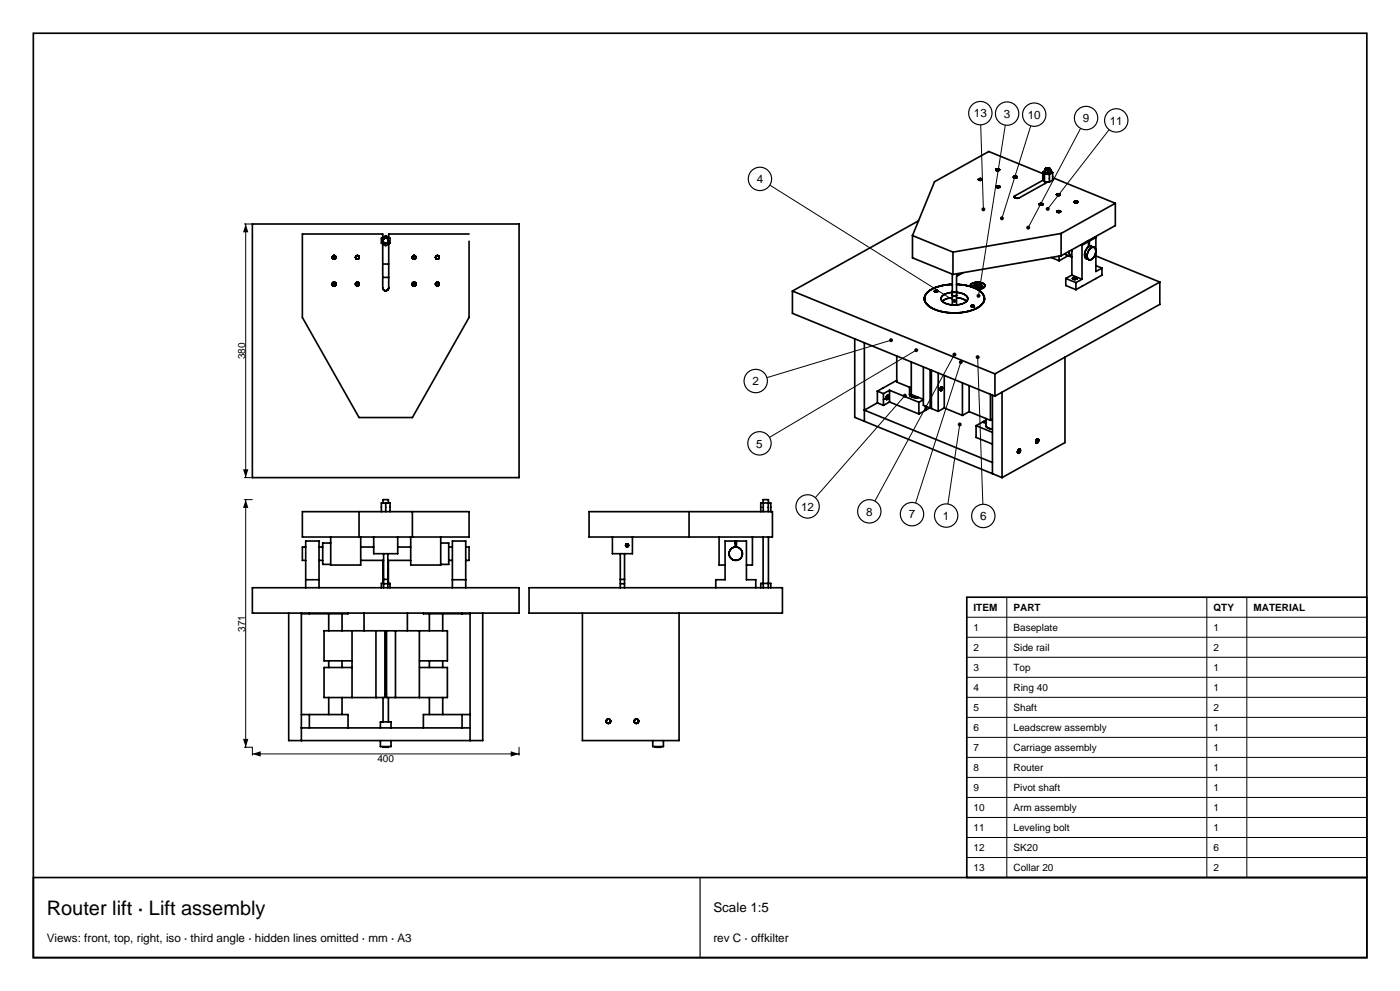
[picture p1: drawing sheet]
<svg xmlns="http://www.w3.org/2000/svg" width="420mm" height="297mm" viewBox="0 0 420 297" stroke-linecap="round" stroke-linejoin="round" font-family="sans-serif">
<g fill="none" stroke="#000" stroke-width=".5">
<path d="M10 10h400.1v277h-400.1zM293.5 53.8h.1M293.5 53.7v.1M293.5 53.8l.1 .1M293.6 53.7h-.1M293.6 53.9h.1M293.6 53.7h.1M293.6 53.6v.1M293.6 53.9l.1 .1M293.7 53.6h-.1M293.7 53.6h.1M293.7 54h.1"/>
<path d="M293.8 53.6h-.1M293.8 54h.1M293.8 53.6h.1M293.8 54h.2M293.9 53.5l-.1 .1M293.9 53.5h.1M294 53.5h-.1M294 54h.1M294 53.5h.1M294.1 53.5h.1M294.2 53.5h.1M294.2 54h-.1"/>
<path d="M294.3 53.5h.1M294.3 54h-.1M294.3 53.5l.1 .1M294.3 54h.1M294.4 53.6h.1M294.4 54h-.1M294.4 54h.1M294.5 54h-.1M294.5 54h.1M294.5 53.6l.1 .1M294.5 53.9v.1M294.6 53.7h.1"/>
<path d="M294.6 53.9h.1M294.6 53.8h.1M298.7 50.9h.1M298.8 50.8h-.1M298.8 51h.1M298.8 50.8h.1M298.8 51l.1 .1M298.9 56h.1M298.9 55.9h.1M298.9 50.7l-.1 .1M298.9 56v.1M298.9 55.8v.1"/>
<path d="M298.9 50.7h.1M298.9 51.1h.1M298.9 55.8h.1M298.9 56.1h.1M299 50.7h-.1M299 51.1h.1M299 55.8h-.1M299 56.1h.1M299 56.1v.1M299 56.2h.1M299.1 51.1h.1M299.1 55.7l-.1 .1"/>
<path d="M299.1 56.2h.1M299.1 55.7h.1M299.1 50.6l-.1 .1M299.2 55.7h-.1M299.2 56.2h.1M299.2 50.6h-.1M299.2 51.1l.1 .1M299.2 55.7h.1M299.3 50.6h.1M299.3 50.6h-.1M299.3 55.7h-.1M299.3 56.2h.1"/>
<path d="M299.3 51.2h.1M299.4 55.7h.1M299.4 55.7h-.1M299.4 56.2h.1M299.4 50.6h.1M299.4 51.1l-.1 .1M299.4 50.6l.2 .1M299.4 51.1h.1M299.5 55.7h.1M299.5 56.2h-.1M299.5 51.1h-.1M299.5 56.2h.1"/>
<path d="M299.6 51.1h-.1M299.6 55.7h.1M299.6 56.2h-.1M299.6 50.7h.1M299.6 51.1h.1M299.7 55.7h.1M299.7 56.2h-.1M299.7 50.7h.1M299.7 51.1h-.1M299.7 51.1h.1M299.7 55.7l.1 .1M299.7 56.2h.1"/>
<path d="M299.8 56.2h-.1M299.8 51l-.1 .1M299.8 56.1v.1M299.8 50.8h.1M299.8 51h.1M299.8 56.1h.1M299.8 50.8v.1M299.8 50.9v.1M299.8 50.9h.1M299.9 55.8h.1M299.9 56.1h-.1M299.9 55.9h.1"/>
<path d="M299.9 56v.1M299.9 56h.1M299.9 55.9v.1M304.1 53.1h.1M304.1 53v.1M304.1 53h.1M304.1 53.1v.1M304.1 53.2h.1M304.2 52.9h-.1M304.2 52.9h.1M304.2 53.2h.1M304.2 53.2l.1 .1"/>
<path d="M304.2 59h.1M304.2 59l.1 .1M304.3 59.1h.1M304.3 52.9h-.1M304.3 53.3h.1M304.3 58.9l-.1 .1M304.3 58.9h.1M304.3 59.1v.1M304.3 52.8v.1M304.3 58.8v.1M304.3 59.2h.1M304.3 58.8h.1"/>
<path d="M304.3 52.8h.1M304.4 59.2h.1M304.4 58.8h-.1M304.4 52.8h-.1M304.4 53.3h.1M304.4 59.2v.1M304.4 58.7v.1M304.5 58.7v.6M304.5 58.7h-.1M304.5 52.8h-.1M304.5 53.3h.1M304.5 52.8h.1"/>
<path d="M304.6 52.8h-.1M304.6 53.3h.1M304.6 52.8h.1M304.7 52.8h.1M304.7 53.3h-.1M304.7 53.3h.1M304.8 52.8h.1M304.8 53.3h-.1M304.9 52.8h.1M304.9 53.3h-.1M304.9 52.8l.1 .1M304.9 53.3h.1"/>
<path d="M305 52.9h.1M305 53.3h-.1M305 53.2v.1M305 53.2h.1M305.1 53.2h.1M305.1 53h.1M305.1 53.1v.1M305.1 53.1h.1M305.2 53v.1M312.8 52l-16.2-6.6-16.2 9.1-6.7 16.1M312.8 51.5v2.3l.5 .6M312.8 51.5l.5 .6"/>
<path d="M313 54l-8.5 4.7M313.3 54.4l1.5 .2M313.3 52.1v2.3M313.3 52.1l1.5 .2M313.5 50.7v.9M313.5 54.4v.6M313.5 51.1l-.7 .4M313.5 50.7v.1M313.5 51.6h.1M313.5 51.6l.1 .1M313.5 50.7h.1M313.5 50.8h.1"/>
<path d="M313.5 50.6v.1M313.5 50.8l.1 .1M313.6 51.7v.1M313.6 50.6h-.1M313.6 51.8h.1M313.6 50.9h.1M313.7 50.9v.1M313.7 51.8l.1 .1M313.7 50.5l-.1 .1M313.7 51h.1M313.7 50.5h.1M313.7 51l.2 .1"/>
<path d="M313.8 51.9h.1M313.8 51.9l.3 .1M313.9 50.4l-.2 .1M313.9 51.1h.1M314 50.4h-.1M314 51.1h.6M314.1 52h.1M314.4 54.5l-8.6 4.8h-1.4M314.6 50.4h.1M314.6 50.4h-.6M314.7 50.4l.4 .2M314.7 51.1h-.1"/>
<path d="M314.8 52.3v2.3M314.8 51l-.1 .1M314.8 51.9l-.6 .1M314.9 51h-.1M314.9 51.9h-.1M315 50.9l-.1 .1M315 51.8l-.1 .1M315 50.9h.1M315 51.8h.1M315.1 50.9h-.1M315.1 51.7l-.1 .1M315.1 51.7h.1"/>
<path d="M315.1 50.6v.1M315.1 50.7h.1M315.1 50.8h.1M315.1 50.7v.9M315.1 51l.7 .7M315.1 50.7v.1M315.8 53.7l.5-.3 18.3 7.5M315.8 51.7v2.3l-1 .6M315.8 51.7l-1 .6M317 58.3h.1M317 58.4h.1M317 58.2v.1"/>
<path d="M317 58.4l.1 .1M317 58.2h.1M317.1 58.2h-.1M317.1 58.5h.1M317.1 58.2h.1M317.2 58.1l-.1 .1M317.2 58.5v.1M317.2 58.1h.1M317.2 58.6h.1M317.3 58.1h-.1M317.3 58.6h.1M317.4 58.1h-.1"/>
<path d="M317.4 58.6h.1M317.4 58.1h.1M317.5 58.1h.1M317.5 58.1h-.1M317.6 58.1h.1M317.6 58.6h-.1M317.6 58.6h.1M317.7 58.1h.1M317.7 58.6h-.1M317.7 58.6h.1M317.8 58.1h.1M317.8 58.6h-.1"/>
<path d="M317.8 58.6h.1M317.9 58.1l.1 .1M317.9 58.5l-.1 .1M317.9 58.5h.1M318 58.5h-.1M318 58.2h.1M318 58.5h.1M318 58.2v.1M318 58.4v.1M318 58.4h.1M318 58.3h.1M318.1 58.3h.1"/>
<path d="M318.1 58.4h-.1M75.7 67.1h80v76h-80zM99.7 77.1v.1M99.7 77.1h.1M99.7 77v.1M99.7 77.2v.1M99.7 77h.1M99.7 77.3v.1M99.7 76.9v.1M99.7 77.4h.1M99.7 77.3h.1M99.7 76.9h.1"/>
<path d="M99.7 77.4l.1 .1M99.8 76.9l-.1 .1M99.8 77.3v.1M99.8 76.9h.1M99.8 77.4v.1M99.8 76.8l-.1 .1M99.8 77.5h.1M99.8 76.7v.1M99.8 77.5l.1 .1M99.8 76.8v.1M99.9 76.7h-.1M99.9 77.6h.1"/>
<path d="M99.9 76.8h-.1M99.9 77.5h.1M99.9 76.7v.1M99.9 76.7h.1M99.9 77.5l.1 .1M100 77.6h.1M100 76.6l-.1 .1M100 76.7h-.1M100 76.6h.1M100 77.6l.2 .1M100.1 76.6l-.1 .1M100.1 77.6h.1"/>
<path d="M100.2 76.6h-.2M100.2 77.7h.1M100.2 76.6h-.1M100.2 77.6h.1M100.2 76.6h.1M100.3 76.6h.1M100.3 77.6h-.1M100.3 77.7h-.1M100.3 77.6h.1M100.3 77.7h.1M100.3 76.6l.1 .1M100.4 76.7h.1"/>
<path d="M100.4 77.6h-.1M100.4 76.6h.1M100.4 77.6l-.1 .1M100.4 76.6l.1 .1M100.4 77.6h.1M100.5 77.6h-.1M100.5 76.7h.1M100.5 77.5v.1M100.5 76.7l.1 .1M100.6 76.7h.1M100.6 77.6h-.1M100.6 77.5h-.1"/>
<path d="M100.6 76.8h.1M100.6 77.5h.1M100.6 77.5v.1M100.6 76.7v.1M100.6 77.4v.1M100.6 76.8v.1M100.6 77.4h.1M100.7 77.4l-.1 .1M100.7 76.8v.1M100.7 76.9v.1M100.7 77.3h.1M100.7 77h.1"/>
<path d="M100.7 77.4h.1M100.7 76.9h.1M100.7 77.1h.1M100.7 77.1v.1M100.7 77.3v.1M100.8 77.2l-.1 .1M100.8 77v.1M100.8 77.2h.1M100.8 77.1v.1M106.7 77.1v.1M106.7 77.1h.1M106.7 77v.1"/>
<path d="M106.7 77.2v.1M106.7 77h.1M106.7 77.3h.1M106.7 76.9v.1M106.7 77.3v.1M106.7 76.9h.1M106.7 77.4h.1M106.7 77.4l.1 .1M106.8 76.9l-.1 .1M106.8 77.3v.1M106.8 76.9h.1M106.8 77.4h.1"/>
<path d="M106.8 76.8l-.1 .1M106.8 77.5l.1 .1M106.8 76.8v.1M106.8 77.4v.1M106.8 76.8h.1M106.8 77.5h.1M106.9 76.7l-.1 .1M106.9 77.6h.1M106.9 77.5h.1M106.9 76.7h.1M106.9 77.5l.1 .1M107 76.7h-.1"/>
<path d="M107 76.6l-.1 .1M107 77.6h.1M107 76.7h.1M107 76.6h.1M107 77.6l.1 .1M107 77.6h.2M107.1 76.6h-.1M107.1 77.7h.1M107.1 76.6l-.1 .1M107.1 76.6h.1M107.2 76.6h.1M107.2 76.6h-.1"/>
<path d="M107.3 76.6h.1M107.3 77.6h-.1M107.3 77.7h-.1M107.3 77.6h.1M107.3 77.7h.1M107.3 76.6l.1 .1M107.4 76.6h.1M107.4 77.7h-.1M107.4 76.7h.1M107.4 77.6h-.1M107.4 77.6v.1M107.4 76.6l.1 .1"/>
<path d="M107.4 77.6h.1M107.5 76.7h.1M107.5 77.6h-.1M107.5 77.5v.1M107.5 77.6h.1M107.5 76.7l.1 .1M107.5 77.5h.1M107.6 76.7v.1M107.6 77.6h-.1M107.6 77.5h-.1M107.6 76.8h.1M107.6 77.4v.1"/>
<path d="M107.6 76.8v.1M107.6 77.5v.1M107.6 76.8l.1 .1M107.6 77.4h.1M107.6 76.9h.1M107.7 76.9v.1M107.7 77.3h.1M107.7 77h.1M107.7 77.4l-.1 .1M107.7 76.9h.1M107.7 77.2v.1M107.7 77v.1"/>
<path d="M107.7 77.4h.1M107.7 77.1h.1M107.7 77.1v.1M107.7 77.3v.1M107.8 77.2l-.1 .1M107.8 77v.1M107.8 77.1h.1M107.8 77.1v.1M114.4 71.4l1.3-.8 1.3 .8v1.5l-1.3 .7-1.3-.7zM114.8 71.1v-1h-24.1v25l17 30h16l17-30v-22.8M114.8 79.1h1.8M114.8 73.1v13.2l.3 .6 .6 .2 .7-.2 .2-.6v-13.2"/>
<path d="M114.9 72.3l.1 .1M115 72.4l.1 .2M115 71.7l-.1 .6M115.1 71.7h-.1M115.1 72.6v.1M115.1 72.7l.2 .1M115.3 72.8l.1 .1M116 71.4h.1M116 71.4h-.6l-.3 .3M116.1 71.4l.1 .1M116.2 71.5l.1 .1M116.3 71.6l.1 .1"/>
<path d="M116.4 71.7h.1M116.4 71.7l.1 .6M116.5 72.4l-.4 .5h-.7M116.5 72.3v.1M123.7 77.1v.1M123.7 77.1h.1M123.7 77v.1M123.7 77.2v.1M123.7 77h.1M123.7 77.3v.1M123.7 76.9v.1M123.7 77.4h.1"/>
<path d="M123.7 77.3h.1M123.7 76.9h.1M123.7 77.4l.1 .1M123.8 76.9l-.1 .1M123.8 76.9h.1M123.8 77.4v.1M123.8 76.8l-.1 .1M123.8 77.5h.1M123.8 76.7v.1M123.8 77.5l.1 .1M123.8 76.8v.1M123.9 76.7h-.1"/>
<path d="M123.9 77.6h.1M123.9 76.8h-.1M123.9 77.5h.1M123.9 76.7v.1M123.9 76.7h.1M123.9 77.5l.1 .1M124 77.6h.1M124 76.6l-.1 .1M124 76.7h-.1M124 76.6h.1M124 77.6l.2 .1M124.1 76.6l-.1 .1"/>
<path d="M124.1 77.6h.1M124.2 76.6h-.2M124.2 77.7h.1M124.2 76.6h-.1M124.2 77.6h.1M124.2 76.6h.1M124.3 76.6h.1M124.3 77.6h-.1M124.3 77.7h-.1M124.3 77.6h.1M124.3 77.7h.1M124.3 76.6l.1 .1"/>
<path d="M124.4 77.6h-.1M124.4 76.7h.1M124.4 76.6h.1M124.4 77.6l-.1 .1M124.4 76.6l.1 .1M124.4 77.6h.1M124.5 77.6h-.1M124.5 76.7h.1M124.5 77.5v.1M124.5 76.7l.1 .1M124.6 76.7h.1M124.6 77.6h-.1"/>
<path d="M124.6 77.5h-.1M124.6 76.8h.1M124.6 77.5h.1M124.6 77.5v.1M124.6 76.7v.1M124.6 77.4v.1M124.6 76.8v.1M124.6 77.4h.1M124.6 76.9h.1M124.7 77.4l-.1 .1M124.7 76.8v.1M124.7 76.9v.1"/>
<path d="M124.7 77.3h.1M124.7 77h.1M124.7 77.4h.1M124.7 76.9h.1M124.7 77v.1M124.7 77.1h.1M124.7 77.1v.1M124.7 77.3v.1M124.8 77.2l-.1 .1M124.8 77v.1M124.8 77.1h.1M124.8 77.1v.1"/>
<path d="M130.7 77.1v.1M130.7 77.1h.1M130.7 77v.1M130.7 77.2v.1M130.7 77h.1M130.7 77.3h.1M130.7 76.9v.1M130.7 77.3v.1M130.7 76.9h.1M130.7 77.4h.1M130.8 76.8l-.1 .1M130.8 77.4v.1"/>
<path d="M130.8 76.9l-.1 .1M130.8 77.4h.1M130.8 76.8h.1M130.8 77.5l.1 .1M130.8 76.8v.1M130.8 77.5h.1M130.9 76.7l-.1 .1M130.9 77.6h.1M130.9 77.5h.1M130.9 76.7h.1M130.9 77.5l.1 .1M131 76.7h-.1"/>
<path d="M131 77.6h.1M131 76.6l-.1 .1M131 76.7h.1M131 76.6h.1M131 77.6l.1 .1M131 77.6h.2M131.1 76.6h-.1M131.1 77.7h.1M131.1 76.6l-.1 .1M131.1 76.6h.1M131.2 76.6h.1M131.2 76.6h-.1"/>
<path d="M131.3 76.6h.1M131.3 77.6h-.1M131.3 77.7h-.1M131.3 77.6h.1M131.3 77.7h.1M131.3 76.6l.1 .1M131.4 76.6h.1M131.4 77.7h-.1M131.4 77.6h-.1M131.4 76.7h.1M131.4 77.6v.1M131.4 76.6l.1 .1"/>
<path d="M131.4 77.6h.1M131.5 76.7h.1M131.5 77.6h-.1M131.5 77.5v.1M131.5 77.6h.1M131.5 76.7l.1 .1M131.5 77.5h.1M131.6 76.7v.1M131.6 77.6h-.1M131.6 77.5h-.1M131.6 76.8h.1M131.6 77.4v.1"/>
<path d="M131.6 76.8v.1M131.6 77.5v.1M131.6 76.8l.1 .1M131.6 77.4h.1M131.7 76.9v.1M131.7 77.3h.1M131.7 77h.1M131.7 77.4l-.1 .1M131.7 76.9h.1M131.7 77.2v.1M131.7 77v.1M131.7 77.4h.1"/>
<path d="M131.7 77.1h.1M131.7 77.1v.1M131.7 77.3v.1M131.8 77.2l-.1 .1M131.8 77v.1M131.8 77.1h.1M131.8 77.1v.1M140.7 70.1h-24.1v1M273.7 70.6v6.7l12.2 4.9M273.7 70.6l12.2 5M275.6 66.2l-37.9 21M285.9 75.6v6.6"/>
<path d="M311.8 61.2v.1M311.8 61.3h.1M311.8 61.2h.1M311.8 61.1v.1M311.8 61.1h.1M311.8 61.3v.1M311.8 61.4h.1M311.9 61.1h-.1M311.9 61.4h.1M311.9 61.1h.1M311.9 61v.1M312 61h-.1"/>
<path d="M312 61.4h.1M312 61.4v.1M312 61.5h.1M312.1 61h-.1M312.1 61.5h.1M312.2 61h-.1M312.2 61.5h.1M312.2 61h.1M312.3 61h.1M312.3 61h-.1M312.3 61.5h.1M312.4 61h.1"/>
<path d="M312.4 61.5h.1M312.5 61h.1M312.5 61.5h-.1M312.5 61h.2M312.5 61.5h.1M312.6 61.5h-.1M312.6 61.4v.1M312.7 61h.1M312.7 61.4h-.1M312.7 61v.1M312.7 61.4h.1M312.7 61.1h.1"/>
<path d="M312.8 61.1h.1M312.8 61.4h-.1M312.8 61.4h.1M312.8 61.3v.1M312.8 61.1v.1M312.8 61.3h.1M312.9 61.3h-.1M312.9 61.2h.1M312.9 61.2v.1M315.3 77.2l2.4 .9M317.1 63.4h.1M317.1 63.4v.1"/>
<path d="M317.1 63.3v.1M317.1 63.5h.1M317.1 63.3h.1M317.1 63.5l.1 .1M317.2 63.3h-.1M317.2 63.6h.1M317.2 63.2v.1M317.2 63.2h.1M317.3 63.2h-.1M317.3 63.6h.1M317.4 63.2h-.1M317.4 63.6v.1"/>
<path d="M317.4 63.2h.1M317.4 63.7h.1M317.5 63.1l-.1 .1M317.5 63.7h.1M317.6 63.1h.1M317.6 63.1h-.1M317.6 63.7h.1M317.7 63.1h.1M317.7 63.1l.1 .1M317.7 63.7h.1M317.7 76.8v1.3M317.8 63.2h.1"/>
<path d="M317.8 63.7h-.1M317.8 63.2h.2M317.8 63.7h.1M317.9 63.6l-.1 .1M317.9 63.6h.1M318 63.2h.1M318 63.6h-.1M318 63.6h.1M318 63.2l.1 .1M318.1 63.3h.1M318.1 63.6h-.1M318.1 63.5v.1"/>
<path d="M318.1 63.5h.1M318.2 63.5h-.1M318.2 63.5h.1M318.2 63.4h.1M318.3 76.7l-32.4 5.5M318.3 70v6.7M318.3 70l-32.4 5.6M320.5 76.6l-2.8 1.5M320.7 75.3l.2 1 .7 .7-2.2-.9M321.6 75.3v-.4v7.5M322.3 60.5h.1M322.3 60.6h.1"/>
<path d="M322.3 60.4v.1M322.3 60.4h.1M322.4 60.6v.1M322.4 60.4h.1M322.4 60.7h.1M322.4 60.7h.2M322.5 60.3l-.1 .1M322.5 60.3h.1M322.6 60.3h-.1M322.6 60.7h.1M322.6 60.3h.1M322.6 60.7l.1 .1"/>
<path d="M322.7 60.3h-.1M322.7 60.8h.1M322.7 60.3h.1M322.8 60.2l-.1 .1M322.8 60.8h.1M322.8 60.2l.1 .1M322.8 60.2h.1M322.9 60.8h-.1M322.9 60.3h.1M323 60.3h.1M323 60.8h-.1M323.1 60.3h.1"/>
<path d="M323.1 60.7l-.1 .1M323.1 60.7h.1M323.2 60.3h.1M323.2 60.7h-.1M323.3 60.3v.1M323.3 60.7h-.1M323.3 60.4h.1M323.3 60.6v.1M323.3 60.6h.1M323.4 60.4v.1M323.4 60.5h.1M323.4 60.6h.1"/>
<path d="M323.4 60.5v.1M324.3 73.4l.3 .1M324.6 73.5v10.2M326.2 72.3l.4 .1M326.5 72.1l.3 .2M326.6 72.4v1.6a2.41 2.41 0 0 0-.7 3.5l.8 .3M326.6 72.4l-2 1.1M326.6 73.7l.2 .2M326.8 73.9l.5-.1 .9 .3M326.8 72.3v1.6M328.2 74.1a2.32 2.32 0 0 0-1.5 3.7M328.2 74.1a2.32 2.32 0 0 1-1.5 3.7"/>
<path d="M328.4 71l.4 .2M328.8 76.7l19.1 7.8M328.8 79.6l1.8 .8M328.8 71.2v10.2l1.8-1M328.8 71.2l-2 1.1M334.6 60.9v6.7l-16.3 9.1M334.6 60.9l-16.3 9.1M99.7 85.1v.1M99.7 85.1h.1M99.7 85.2h.1M99.7 85v.1M99.7 85.2v.2"/>
<path d="M99.7 85h.1M99.7 84.9v.1M99.7 84.9h.1M99.7 85.4h.1M99.7 85.2v.1M99.7 85.3h.1M99.8 84.9l-.1 .1M99.8 85.3v.1M99.8 84.8l-.1 .1M99.8 85.4v.1M99.8 84.9h.1M99.8 85.4h.1"/>
<path d="M99.8 84.8h.1M99.8 85.5h.1M99.8 84.8v.1M99.8 84.7v.1M99.8 85.5l.1 .1M99.9 84.8h-.1M99.9 85.5h.1M99.9 84.8h.1M99.9 85.6h.1M99.9 84.7v.1M99.9 84.7h-.1M100 84.7h-.1"/>
<path d="M100 84.7h.1M100 85.6h.1M100 84.6l-.1 .1M100 85.6l.1 .1M100.1 84.6h-.1M100.1 85.7h.1M100.1 84.7h-.1M100.2 84.6h-.1M100.2 85.7h.1M100.2 84.6l-.1 .1M100.2 84.6h.1M100.3 84.6v.1"/>
<path d="M100.3 84.6h.1M100.3 85.7h-.1M100.3 85.7h.1M100.3 84.7h.1M100.4 85.7h-.1M100.4 84.7h.1M100.4 84.6h.1M100.4 85.6v.1M100.4 84.6l.1 .1M100.4 85.6h.1M100.5 84.7h.1M100.5 85.6h-.2"/>
<path d="M100.5 85.6h-.1M100.5 84.7v.1M100.5 85.6h.1M100.5 84.8h.1M100.6 85.5h-.1M100.6 84.8h.1M100.6 85.5l-.1 .1M100.6 84.7l.1 .1M100.6 85.4v.1M100.6 84.8v.1M100.6 85.4h.1M100.6 84.9h.1"/>
<path d="M100.7 85.4l-.1 .1M100.7 84.8v.1M100.7 85.3l-.1 .1M100.7 84.9v.1M100.7 85.3h.1M100.7 85v.1M100.7 85.4h.1M100.7 85.1h.1M100.7 85.1v.1M100.7 85.3v.1M100.7 85h.1M100.8 85.2l-.1 .1"/>
<path d="M100.8 85v.1M100.8 85.2h.1M100.8 85.1v.1M106.7 85.1v.1M106.7 85.2h.1M106.7 85v.1M106.7 85.2v.1M106.7 84.9v.1M106.7 85.3v.1M106.7 84.9h.1M106.7 85.4h.1M106.7 85.1h.1"/>
<path d="M106.7 85.3h.1M106.7 85h.1M106.8 85.3v.1M106.8 84.8l-.1 .1M106.8 85.4v.1M106.8 84.8h.1M106.8 85.5h.1M106.8 84.8v.1M106.8 84.7v.1M106.8 85.5l.1 .1M106.9 84.7h-.1M106.9 85.6h.1"/>
<path d="M106.9 84.8h-.1M106.9 85.5h.1M106.9 84.8h.1M106.9 84.7h.1M106.9 85.5l.1 .1M106.9 85.6l.2 .1M107 84.7l-.1 .1M107 85.6h.1M107 84.7h.1M107.1 84.6l-.2 .1M107.1 85.7h.1M107.1 84.7h-.1"/>
<path d="M107.1 84.6h.1M107.1 84.6v.1M107.2 84.6h-.1M107.2 84.6h.1M107.3 84.6h.1M107.3 85.7h-.1M107.3 84.6v.1M107.3 85.7h.1M107.3 84.7h.1M107.4 84.6l.1 .1M107.4 85.7h-.1M107.4 84.7h.1"/>
<path d="M107.4 85.6h-.1M107.4 85.6h.1M107.5 84.7v.1M107.5 84.7h.1M107.5 85.6l-.1 .1M107.5 85.5v.1M107.5 85.6h.1M107.5 84.8h.1M107.5 85.5h.1M107.6 84.7h.1M107.6 85.6h-.1M107.6 85.5h-.1"/>
<path d="M107.6 84.8h.1M107.6 85.5h.1M107.6 85.5v.1M107.6 84.7v.1M107.6 85.4v.1M107.6 84.8v.1M107.7 85.4l-.1 .1M107.7 84.8v.1M107.7 85.3l-.1 .1M107.7 85.3h.1M107.7 85h.1M107.7 85.4h.1"/>
<path d="M107.7 84.9h.1M107.7 85v.1M107.7 85.2v.1M107.7 85.2h.1M107.7 85.1h.1M107.7 85.1v.1M107.7 85.3v.1M107.7 84.9l.1 .1M107.8 85.2l-.1 .1M107.8 85v.1M107.8 85.2h.1M107.8 85.1v.1"/>
<path d="M114.8 83.1h1.8M123.7 85.1v.1M123.7 85.2h.1M123.7 85v.1M123.7 85.2v.2M123.7 85h.1M123.7 84.9v.1M123.7 84.9h.1M123.7 85.4h.1M123.7 85.1h.1M123.7 85.2v.1M123.7 85.3h.1"/>
<path d="M123.8 84.9l-.1 .1M123.8 84.8l-.1 .1M123.8 85.4v.1M123.8 84.9h.1M123.8 85.4h.1M123.8 84.8h.1M123.8 85.5h.1M123.8 84.8v.1M123.8 84.7v.1M123.8 85.5l.1 .1M123.9 84.8h-.1M123.9 85.5h.1"/>
<path d="M123.9 84.8h.1M123.9 85.6h.1M123.9 84.7v.1M123.9 84.7h-.1M124 84.7h-.1M124 84.7h.1M124 85.6h.1M124 84.6l-.1 .1M124 85.6l.1 .1M124.1 84.6h-.1M124.1 85.7h.1M124.1 84.7h-.1"/>
<path d="M124.2 84.6h-.1M124.2 85.7h.1M124.2 84.6l-.1 .1M124.2 84.6h.1M124.3 84.6v.1M124.3 84.6h.1M124.3 85.7h-.1M124.3 85.7h.1M124.3 84.7h.1M124.4 85.7h-.1M124.4 84.7h.1M124.4 84.6h.1"/>
<path d="M124.4 85.6v.1M124.4 84.6l.1 .1M124.4 85.6h.1M124.5 84.7h.1M124.5 85.6h-.2M124.5 85.6h-.1M124.5 84.7v.1M124.5 85.6h.1M124.5 84.8h.1M124.6 85.5h-.1M124.6 84.8h.1M124.6 85.5l-.1 .1"/>
<path d="M124.6 84.7l.1 .1M124.6 85.4v.1M124.6 84.8l.1 .2M124.6 85.4h.1M124.7 85.4l-.1 .1M124.7 84.8v.1M124.7 85.3l-.1 .1M124.7 85.3h.1M124.7 85v.1M124.7 85.4h.1M124.7 85.2h.1M124.7 85.1h.1"/>
<path d="M124.7 85.1v.1M124.7 85.3v.1M124.7 84.9v.1M124.7 85h.1M124.8 85.2l-.1 .1M124.8 85v.2M130.7 85.1v.1M130.7 85.2h.1M130.7 85v.1M130.7 85.2v.1M130.7 84.9v.1M130.7 85.3v.1"/>
<path d="M130.7 85.4h.1M130.7 85.1h.1M130.7 85.3h.1M130.7 85h.1M130.7 85.3l.1 .1M130.8 84.9l-.1 .1M130.8 84.8l-.1 .1M130.8 85.4v.1M130.8 84.9h.1M130.8 84.8h.1M130.8 85.5h.1M130.8 84.8v.1"/>
<path d="M130.8 84.7v.1M130.8 85.5l.1 .1M130.9 84.7h-.1M130.9 85.6h.1M130.9 84.8h-.1M130.9 85.5h.1M130.9 84.8h.1M130.9 84.7h.1M130.9 85.5l.1 .1M130.9 85.6l.2 .1M131 84.7l-.1 .1M131 85.6h.1"/>
<path d="M131 84.7h.1M131.1 84.6l-.2 .1M131.1 85.7h.1M131.1 84.7h-.1M131.1 84.6h.1M131.1 84.6v.1M131.2 84.6h-.1M131.2 84.6h.1M131.3 84.6h.1M131.3 85.7h-.1M131.3 84.6v.1M131.3 85.7h.1"/>
<path d="M131.3 84.7h.1M131.4 84.6l.1 .1M131.4 85.7h-.1M131.4 84.7h.1M131.4 85.6h-.1M131.4 85.6h.1M131.5 84.7v.1M131.5 84.7h.1M131.5 85.6l-.1 .1M131.5 85.5v.1M131.5 85.6h.1M131.5 84.8h.1"/>
<path d="M131.5 85.5h.1M131.6 84.7h.1M131.6 85.6h-.1M131.6 85.5h-.1M131.6 84.8h.1M131.6 85.5h.1M131.6 85.5v.1M131.6 84.7v.1M131.6 85.4v.1M131.6 84.8l.1 .1M131.7 85.4l-.1 .1M131.7 84.8v.1"/>
<path d="M131.7 85.3l-.1 .1M131.7 85.3h.1M131.7 85h.1M131.7 85.4h.1M131.7 84.9h.1M131.7 85v.1M131.7 85.2v.1M131.7 85.2h.1M131.7 85.1h.1M131.7 85.1v.1M131.7 85.3v.1M131.7 84.9l.1 .1"/>
<path d="M131.8 85.2l-.1 .1M131.8 85v.1M131.8 85.2h.1M131.8 85.1v.1M237.7 87.2v6.7l60.8 24.8M237.7 87.2l60.8 24.8M277.4 89.8l-.1 .1M277.4 89.5v.5M277.4 90.1a4.5 4.5 0 0 0 2.9 2.6M279.1 87a2.74 2.74 0 0 0-1.7 2.6 2.74 2.74 0 0 0 1.9 2.5M279.7 92.4l1.2 .5M280.1 86.4l-.6 .2"/>
<path d="M280.1 86.4a3.5 3.5 0 0 0-2.7 3.7M280.4 87.3h.1M280.4 87.2v.1M280.4 87.2h.1M280.4 87.3v.1M280.5 87.1h-.1M280.5 87.4h.1M280.5 87.1h.1M280.5 87.4l.1 .1M280.6 87.1h.1M280.6 87.5h.1M280.7 87.5h.1"/>
<path d="M280.8 87l-.2 .1M280.8 87.5h.1M280.8 87h.1M280.8 92.9l2.1 .6M280.9 87h.1M280.9 87h-.1M280.9 87l.2 .1M280.9 87.5h.1M281 87.5h-.1M281 87.5h.1M281.1 87.1h.1M281.1 87.5h-.1"/>
<path d="M281.1 87.5h.1M281.2 87.1h.1M281.2 87.4l-.1 .1M281.2 87.4h.1M281.3 87.1h.1M281.3 87.4h-.1M281.3 85.9l-1.2 .5M281.3 87.2h.1M281.3 87.4h.1M281.3 86l-1.2 .4M281.3 87.3h.1M281.4 87.2h.1"/>
<path d="M281.4 87.3h-.1M281.4 87.2v.1M281.5 93.1l1.4 .4M282.9 93.5l2.2 .3M282.9 93.5l2.3 .2M284.9 85.2l-3.6 .7M285.1 93.8h2.4M285.2 93.7h2.3M285.7 82.2v9.2M285.7 85.2h-.8M285.7 85.2l-.8 .1M285.7 87.6a3.1 3.1 0 0 0-3.4 2 3.9 3.9 0 0 0 4.2 1.8 3.8 3.8 0 0 0 3.8-1.8 2.78 2.78 0 0 0-3-1.9l-.3-.1"/>
<path d="M285.7 89.2l-1.8 .4-1.2 .7M285.7 87.3h.1M285.7 88.4v.1M285.7 87.3v.1M285.7 88.5h.1M285.7 87.4h.1M285.7 88.5v.1M285.7 87.4l.1 .1M285.8 87.5h.1M285.8 88.6h.1M285.8 88.6l.1 .1M285.9 87.5h.1"/>
<path d="M285.9 88.7h.1M285.9 87.5l.2 .1M286 88.7h.1M286.1 87.6h.1M286.1 88.7h.1M286.2 87.6h.1M286.2 88.7h.1M286.4 87.6h-.1M286.4 88.7h-.1M286.5 87.6h-.1M286.5 88.7h-.1M286.6 87.6h-.1"/>
<path d="M286.6 88.7h-.1M286.6 88.7h.1M286.7 88.7h-.1M286.8 87.5l-.2 .1M286.8 88.7h-.1M286.8 87.5h.1M286.8 88.6v.1M286.9 87.5h-.1M286.9 88.6h-.1M286.9 88.6h.1M286.9 87.4h.1M286.9 88.5v.1"/>
<path d="M287 88.5h-.1M287 87.3v.1M287 82.7v8.7M287 87.3h.1M287 88.5h.1M287 85.2h.7M287 85.2l.7 .1M287 89.2l1.8 .4 1.2 .7M287.7 85.2l3.4 .7M287.7 85.3a8.8 8.8 0 0 1 7.4 3.3l.1 1.5-.6 1.1M288.3 93.7h-.8M288.9 81.7l-1.8 1v-.7"/>
<path d="M289 93.6l-1.5 .2M289.7 93.5l-.7 .1M291.1 93.1l-2.1 .5M291.1 85.9h.1M291.1 85.9a1.53 1.53 0 0 1 2-1.3 1.81 1.81 0 0 1 2.4 1.2l-.6 .6M291.3 91.8h.1M291.3 91.7h.1M291.3 91.8l.1 .1M291.3 91.6v.1M291.4 91.6h-.1M291.4 91.9h.1M291.4 91.6h.1"/>
<path d="M291.5 91.6h-.1M291.5 91.9h.1M291.5 91.9l.1 .1M291.6 91.5l-.1 .1M291.6 92h.1M291.6 91.5h.1M291.7 91.5h-.1M291.7 92h.1M291.7 85.7v.4M291.7 85.7l1-.6 1.7 .1 .5 .7M291.7 85.7l.4 .5M291.7 91.5h.1"/>
<path d="M291.7 92h.2M291.8 91.5h.1M291.8 91.5h-.1M291.9 91.5h.1M291.9 92h.1M292 91.5h.1M292 92h-.1M292 91.5l.1 .1M292 92h.1M292 91.9v.1M292.1 91.9h-.1M292.1 91.6h.1"/>
<path d="M292.2 91.6h.1M292.2 91.9h-.1M292.2 91.9h.1M292.2 91.8v.1M292.3 91.7h.1M292.3 91.8h-.1M292.3 91.8h.1M292.4 92.7l-2 .6M292.4 85.8h.1M292.4 85.8l.1 .1M292.5 85.9h.1M292.5 85.7l-.1 .1"/>
<path d="M292.5 85.8v.1M292.5 85.7h.1M292.5 85.9v.1M292.5 85.8h.1M292.5 85.7v.1M292.5 85.6v.1M292.5 86h.1M292.5 85.9l.1 .1M292.5 86.4l1.3 .1M292.6 85.6h-.1M292.6 86h.1M292.6 85.6h.1"/>
<path d="M292.6 86l.1 .1M292.6 85.5v.1M292.7 85.6h-.1M292.7 86v.1M292.7 86.1h.1M292.7 85.5v.1M292.7 85.5h.1M292.8 85.5h-.1M292.8 86.1h.1M292.8 86.1l.1 .1M292.8 85.5h.1M292.8 86.1h.2"/>
<path d="M292.9 85.4l-.1 .1M293 86.1l.6 .1M293 85.5h-.2M293.2 86.7h.1M293.2 86.7a3 3 0 0 1 1.9 3.8l-.5 .7M293.3 85.4h.1M293.3 85.4l-.3 .1M293.4 85.4h.2M293.5 85.4h.1M293.6 85.4v.1M293.6 86.2h-.1M293.6 85.5h.2"/>
<path d="M293.6 86.1v.1M293.7 85.4l.1 .1M293.8 85.5h.1M293.8 86.1h-.2M293.8 86.1l-.1 .1M293.8 86.1h.1M293.8 86.5v.1M293.9 85.5v.1M293.9 86.1h-.1M293.9 85.6h.1M293.9 86v.1M293.9 85.5l.1 .1"/>
<path d="M293.9 86.1h.1M293.9 86h.1M294 85.6h.1M294 86h-.1M294 86l-.1 .1M294 85.6v.1M294 86h.1M294 85.7h.1M294 85.9v.1M294.1 85.6v.1M294.1 86h-.1M294.1 85.7h.1"/>
<path d="M294.1 85.9h-.1M294.1 85.7v.1M294.1 85.9h.1M294.1 85.8h.1M294.1 85.8v.1M294.1 85.9v.1M294.6 91.2l-2.3 1.5M294.6 91.2l-2.2 1.5M294.9 86.4l-1.7 .3M294.9 85.9v.4M294.9 85.9l-1.1 .6M295.3 89.5v.5"/>
<path d="M295.3 89.8v.2M319.7 83.5v2.1l3.1 1.2M319.7 83.5l3.1 1.2M321.6 82.4l-1.9 1.1M321.6 82.4l3 1.3M321.8 83.4v.1M321.8 83.5h.1M321.8 83.4h.1M321.8 83.3v.1M321.8 83.5v.1M321.8 83.3h.1M321.9 83.6h.1"/>
<path d="M321.9 83.2l-.1 .1M321.9 83.2h.1M321.9 83.6l.2 .1M322 83.2h-.1M322 83.2h.1M322.1 83.2h-.1M322.1 83.7h.1M322.2 83.1l-.1 .1M322.2 83.7h.1M322.3 83.1h-.1M322.3 83.7h.1M322.4 83.1h.1"/>
<path d="M322.4 83.1h-.1M322.5 83.1h.1M322.6 83.1h.1M322.7 83.1l.1 .1M322.7 83.7h-.3M322.8 83.2h.1M322.8 83.7h-.1M322.8 84.7v2.1M322.9 83.2h.1M322.9 83.6l-.1 .1M323 83.2v.1M323 83.6h-.1"/>
<path d="M323 83.6h.1M323 83.3h.1M323.1 83.3v.1M323.1 83.5h.1M323.1 83.4h.1M323.1 83.4v.1M324.6 83.7l-1.8 1M330.6 80.4v2.1l-7.8 4.3M347.9 84.5v6.7l-49.4 27.5M347.9 84.5l-49.4 27.5M256.4 101.5v23.6l44.2 18M259.3 102.7v23.6"/>
<path d="M263.2 117.2v3.5M263.2 117.2l1.8 .8M265 118v3.5M265.5 119.5l-.5 .2M265.8 119.4h.1M265.8 119.4v.1M265.8 119.2v.2M265.8 119.5h.1M265.8 119.2h.1M265.8 119.5v.1M265.8 119v.2M265.8 119.6h.1"/>
<path d="M265.8 119h.1M265.9 119.6h.1M265.9 119.7h.1M266 119.7h.1M266 118.7l-.2 .3M266.1 118.6l-.1 .1M266.1 119.7h.1M266.1 118.6h.1M266.1 118.5v.1M266.2 119.7h-.1M266.2 118.5h-.1M266.2 119.7h.1"/>
<path d="M266.2 118.5h.1M266.2 119.6v.1M266.3 119.6h-.1M266.3 118.5h-.1M266.3 119.6h.1M266.3 118.5h.1M266.3 119.5v.1M266.4 118.5h.1M266.4 118.5h-.1M266.4 119.5h-.1M266.4 119.5h.1M266.4 119.4v.1"/>
<path d="M266.5 119.4h-.1M266.5 118.5h.1M266.5 118.5l.1 .1M266.5 119.3v.1M266.6 119.2l-.1 .1M266.6 118.6h.1M266.6 119.1v.1M266.6 118.6v.1M266.6 119.1h.1M266.6 118.7h.1M266.6 118.7v.1M266.6 118.8h.1"/>
<path d="M266.6 118.9v.2M266.6 118.8v.1M266.9 117l-1.9 1M266.9 117l8.8 3.6M266.9 117v3.5M269 106.7v7.8l4.4 1.8M269 114l-5.8 3.2M272.9 116.1v2.1a2.2 2.2 0 0 0 2.7 .9M273.4 108.5v9.7l3.6 1.5M277 110v11.5l2 .8M277 119.8l-1.3 .8M279 110.8v11.5"/>
<path d="M279.4 110.9v11.5l2.1 .9M281.5 111.8v11.5M282 116.7v.1M282 116.7h.1M282 116.8h.1M282 116.8v.1M282 116.6v.1M282 116.6h.1M282 116.9h.1M282.1 116.5l-.1 .1M282.1 116.9v.1M282.1 116.5h.1"/>
<path d="M282.1 117h.1M282.1 116.4v.1M282.1 116.4h.1M282.1 116.3v.1M282.1 116.3h.1M282.2 117h.1M282.2 116.2l-.1 .1M282.3 116.2h-.1M282.3 117h-.1M282.3 116.1v.1M282.3 117h.1M282.3 116.1h.1"/>
<path d="M282.4 117h-.1M282.4 116.1h-.1M282.4 117h.1M282.4 116v.1M282.4 116h.1M282.5 116.9l-.1 .1M282.5 116h-.1M282.5 116.9h.1M282.5 116h.1M282.6 116h.1M282.6 116.8l-.1 .1M282.6 116v.1"/>
<path d="M282.6 116.7v.1M282.7 116.7h-.1M282.7 116.1h.1M282.7 116.6v.1M282.7 116.1v.1M282.7 116.6h.1M282.7 116.2h.1M282.7 116.5v.1M282.7 116.2v.1M282.7 116.4v.1M282.7 116.4h.1M282.7 116.3h.1"/>
<path d="M282.7 116.3v.1M283.3 112.5v9.8M288.7 114.7v9.8M290.7 115.6v7.8M297.1 118.2v7.8M297.7 118.4v23.6M298.5 112v6.7M300.6 117.5v25.6M319.5 107v25.6l-18.9 10.5M263.2 120.7l-3.9 2.2 38.4 15.7M263.2 120.7l1.8 .8M266.9 120.5l-1.9 1"/>
<path d="M266.9 120.5l8.8 3.6M275.7 120.6v3.5M277.6 121.7v1.3l-1.9 1.1M277.6 122.7l.3 .1M277.9 121.8v1M278.9 122.3l-1 .5M279.4 122.1l-.4 .2M283.3 122.3l5.4 2.2M283.3 122.3l-1.8 1M290.7 123.4l-2 1.1M290.7 123.4l6.4 2.6M292.8 127.6v3.5l4.9 2"/>
<path d="M292.8 127.6l4.9 2M295 126.3v.3M295 126.3l.8 .4M295.8 125.4v2.2a1.75 1.75 0 0 0 1.9 .9M295.8 125.9l-.8 .4M295.8 126.9l-1-.4-2 1.1M297.7 125.6l-.6 .4M305.3 135.5h.1M305.3 135.4v.1M305.3 135.5v.1M305.3 135.3v.1M305.3 135.6h.1"/>
<path d="M305.3 135.6v.1M305.3 135.7h.1M305.3 135.2v.1M305.3 135.1v.1M305.3 135.7l.1 .1M305.4 135.8h.1M305.4 135l-.1 .1M305.4 135h.1M305.4 134.9v.1M305.5 134.8l-.1 .1M305.5 135.8h.1M305.5 134.8h.1"/>
<path d="M305.5 134.7v.1M305.6 135.8h-.1M305.6 135.8h.1M305.7 135.8h-.1M305.7 134.6l-.2 .1M305.7 134.6h.1M305.8 135.8h-.1M305.8 134.6h-.1M305.8 135.7v.1M305.8 134.6h.1M305.8 135.7h.1M305.9 135.6l-.1 .1"/>
<path d="M305.9 134.6h.1M306 134.6h.1M306 135.5l-.1 .1M306 134.6v.1M306 135.4v.1M306 134.7h.1M306.1 134.7v.1M306.1 135.3l-.1 .1M306.1 134.8h.1M306.1 135.2v.1M306.1 134.8v.2M306.1 135v.2"/>
<path d="M306.1 135h.1M310.7 132.4v.1M310.7 132.4h.1M310.7 132.5v.1M310.7 132.6l.1 .1M310.7 132.3v.1M310.8 132.2l-.1 .1M310.8 132.7h.1M310.8 132.7l.1 .1M310.8 132v.2M310.8 132h.1M310.9 132.8h.1"/>
<path d="M310.9 131.8l-.1 .2M311 132.8h.1M311 131.7l-.1 .1M311 131.7h.1M311.1 131.7h-.1M311.1 131.6v.1M311.1 131.6h.1M311.2 132.8h-.2M311.2 132.7v.1M311.2 132.7h.1M311.2 131.6h-.1M311.3 132.7h-.1"/>
<path d="M311.3 131.6h-.1M311.3 131.5v.1M311.3 131.6h.1M311.4 131.6h.1M311.5 131.6h.1M311.5 131.6v.1M311.5 131.7h.1M311.5 131.7l.1 .1M311.6 131.8h.1M311.6 132.1l-.3 .6M311.6 131.8v.2M311.6 132v.1"/>
<path d="M90.7 153.3h50v7.6h-50zM107.7 153.3v7.6M114.4 153.3v-2.6h2.6v2.6M114.9 150.7v-1h1.6v1M115.7 150.7v2.6M123.7 153.3v7.6M176.7 153.3h55v7.6h-55zM206.7 153.3v7.6M228.2 153.3v-2.6h3v2.6M228.9 150.7v-1h1.6v1M229 150.7v2.6M230.5 150.7v2.6"/>
<path d="M75.7 176.1h80v7.6h-80zM91.7 163.9h-1v4h1M91.7 176.1v-14h4v14M91.7 173.7h4M95.7 167.9h1.1M95.7 163.9h1.1M99.2 160.9v8.4h9v-8.4M99.2 162.7h-2.4v6.4h2.4M108.2 167.9h6.9M108.2 163.9h3.9M112.1 160.9v5h7.2v-5M114.9 167.9v6.9"/>
<path d="M115.1 165.9v10.2M115.1 174.8h-.7v1.3M115.1 173.6h1.2M115.1 174.9h1.2M116.3 165.9v10.2M116.3 167.9h6.9M116.3 174.8h.7v1.3M116.5 167.9v6.9M119.3 163.9h3.9M123.2 160.9v8.4h9v-8.4M132.2 162.7h2.4v6.4h-2.4M134.6 167.9h1.1"/>
<path d="M134.6 163.9h1.1M135.7 173.7h4M135.7 176.1v-14h4v14M139.7 163.9h1v4h-1M158.7 176.1h76v7.6h-76zM183.7 160.9v5h6v-5M186.1 173.6h1.3M186.1 174.9h1.3M186.1 165.9v10.2M187.4 165.9v10.2M187.7 163.4v.1M187.7 163.4h.1"/>
<path d="M187.7 163.5h.1M187.7 163.5v.1M187.7 163.3v.1M187.7 163.6h.1M187.7 163.3h.1M187.7 163.6l.1 .1M187.8 163.7h.1M187.8 163.2l-.1 .1M187.8 163.2h.1M187.8 163.7v.1M187.8 163.1v.1M187.8 163.8h.1"/>
<path d="M187.9 163.1h-.1M187.9 163.8l.1 .1M187.9 163.1h.1M188 163l-.1 .1M188 163h.1M188 163.9h.1M188.1 163h-.1M188.1 163.9h.1M188.1 163h.1M188.2 163h.1M188.2 163.9h-.1M188.2 163.9h.1"/>
<path d="M188.3 163v.1M188.3 163.8l-.1 .1M188.3 163.1h.1M188.3 163.8h.1M188.4 163.8h-.1M188.4 163.1h.1M188.4 163.8h.1M188.4 163.1l.1 .1M188.5 163.7l-.1 .1M188.5 163.7h.1M188.5 163.2h.1M188.5 163.2v.1"/>
<path d="M188.5 163.3h.1M188.5 163.6v.1M188.5 163.6h.1M188.5 163.3v.1M188.5 163.5v.1M188.5 163.4h.1M188.6 163.5h-.1M188.6 163.4h.1M188.6 163.4v.1M215.7 160.9v8.4h1.8M220.5 164v-1.9h-3v11.6h-2.8v2.4M220.5 162.7h.4"/>
<path d="M220.9 164v-1.9h3v11.6h2.8v2.4M225.7 160.9v8.4h-1.8M228.2 176.1v-1.3h3v1.3M228.9 160.9v13.9M229 174.8v1.3M230.5 174.8v1.3M230.5 160.9v13.9M86.6 183.7v38.3h58.2v-38.3M90.4 183.7v38.3M92.8 183.7v.2M98.6 183.9v5.1M98.6 198v2"/>
<path d="M102.6 183.9v5.1M102.6 198v2M104.4 183.7v.2h-14M105.6 198h-8.4v-9h18.3v20h-18.3v-9h8.4M105.6 189v20M109.2 183.7v5.3M112.8 189v20M118.6 189v20M122.2 183.7v5.3M125.8 198h8.4v-9h-18.2v20h18.2v-9h-8.4M125.8 189v20M127 183.7v.2h14"/>
<path d="M128.8 183.9v5.1M128.8 198v2M132.8 183.9v5.1M132.8 198v2M138.6 183.7v.2M141 183.7v38.3M174.7 183.7v38.3h29v-38.3M90.4 218.2h50.6M90.4 214.1h14v4.1M92.8 214.1v4.1M98.6 209v5.1M102.6 209v5.1"/>
<path d="M114.1 218.2v-1.8h3.2v1.8M114.9 209v7.4M115.5 208h.5M116.5 209v7.4M128.8 209v5.1M132.8 209v5.1M138.6 214.1v4.1M141 214.1h-14v4.1M181.9 216v.3M181.9 216.3h.1M181.9 216h.1M181.9 216.3v.1"/>
<path d="M181.9 215.9v.1M181.9 216.4l.1 .1M182 215.8l-.1 .1M182 216.5v.1M182 215.7v.1M182 216.6h.1M182.1 215.7h-.1M182.1 216.6l.2 .2M182.3 216.8h.1M182.4 216.8h.1M182.5 215.5h.1M182.5 215.5l-.4 .2"/>
<path d="M182.6 215.5h.1M182.6 216.8h-.1M182.7 215.5l.1 .1M182.7 216.8h-.1M182.8 215.6h.1M182.8 216.7l-.1 .1M182.9 215.6h.1M182.9 216.7h-.1M182.9 215.6l.1 .1M182.9 216.7h.1M183 215.7h.1M183 216.6l-.1 .1"/>
<path d="M183 215.7l.2 .3M183 216.6h.1M183.2 216h.1M183.2 216.3l-.2 .3M183.2 216v.3M183.2 216.3h.1M190.3 216v.3M190.3 216.3h.1M190.3 216h.1M190.3 216.3v.1M190.3 215.9v.1M190.3 216.4l.1 .1"/>
<path d="M190.4 215.8l-.1 .1M190.4 216.5v.1M190.4 215.7v.1M190.4 216.6h.1M190.5 215.7h-.1M190.5 216.6l.2 .2M190.7 216.8h.1M190.8 216.8h.1M190.9 215.5h.1M190.9 215.5l-.4 .2M191 215.5h.1M191 216.8h-.1"/>
<path d="M191.1 215.5l.1 .1M191.1 216.8h-.1M191.2 215.6h.1M191.2 216.7l-.1 .1M191.3 215.6h.1M191.3 216.7h-.1M191.3 215.6l.1 .1M191.3 216.7h.1M191.4 215.7h.1M191.4 216.6l-.1 .1M191.4 215.7l.2 .3M191.4 216.6h.1"/>
<path d="M191.6 216h.1M191.6 216.3l-.2 .3M191.6 216v.3M191.6 216.3h.1M114.1 222v1.8h3.2v-1.8M114.9 223.8v.2h1.6v-.2M195.8 222v1.8h3.2v-1.8M196.6 223.8v.2h1.6v-.2"/>
<circle cx="220.7" cy="165.9" r="2"/>
</g>
<path d="M73.3 67.1h2.4M73.7 67.1v76M267.3 102l-37.2 11.2M73.3 149.7h2.4M73.3 143.1h2.4M73.7 149.7v74.3M73.3 224h2.4v2.4M75.7 226h80M155.7 224v2.4" fill="none" stroke="#000" stroke-width=".3"/>
<g fill="#000">
<path d="M73.7 67.1l.8 2.5h-1.6zM73.7 149.7l.8 2.5h-1.6zM72.9 140.6h1.6l-.8 2.5zM72.9 221.5h1.6l-.8 2.5zM75.7 226l2.5-.8v1.6zM153.2 225.2l2.5 .8-2.5 .8z"/>
<circle cx="267.3" cy="102" r=".6"/>
</g>
<circle cx="226.7" cy="114.2" r="3.5" fill="#fff" stroke="#000" stroke-width=".35"/>
<path d="M274.9 104.9l-44.1 26.2" fill="none" stroke="#000" stroke-width=".3"/>
<circle cx="274.9" cy="104.9" r=".6" fill="#000"/>
<circle cx="227.8" cy="132.9" r="3.5" fill="#fff" stroke="#000" stroke-width=".35"/>
<path d="M271.5 118.6l-26.9 30.5" fill="none" stroke="#000" stroke-width=".3"/>
<circle cx="271.5" cy="118.6" r=".6" fill="#000"/>
<circle cx="242.3" cy="151.8" r="3.5" fill="#fff" stroke="#000" stroke-width=".35"/>
<path d="M286.3 106.3l-23.8 43.9" fill="none" stroke="#000" stroke-width=".3"/>
<circle cx="286.3" cy="106.3" r=".6" fill="#000"/>
<circle cx="260.8" cy="153.2" r="3.5" fill="#fff" stroke="#000" stroke-width=".35"/>
<path d="M288.2 108.5l-13.5 42.3" fill="none" stroke="#000" stroke-width=".3"/>
<circle cx="288.2" cy="108.5" r=".6" fill="#000"/>
<circle cx="273.6" cy="154.1" r="3.5" fill="#fff" stroke="#000" stroke-width=".35"/>
<path d="M287.9 127.2l-3.5 23.9" fill="none" stroke="#000" stroke-width=".3"/>
<circle cx="287.9" cy="127.2" r=".6" fill="#000"/>
<circle cx="283.8" cy="154.5" r="3.5" fill="#fff" stroke="#000" stroke-width=".35"/>
<path d="M293.3 107l1.6 44.1" fill="none" stroke="#000" stroke-width=".3"/>
<circle cx="293.3" cy="107" r=".6" fill="#000"/>
<circle cx="295" cy="154.6" r="3.5" fill="#fff" stroke="#000" stroke-width=".35"/>
<path d="M332.7 38.9l-18.4 23.7" fill="none" stroke="#000" stroke-width=".3"/>
<circle cx="314.3" cy="62.6" r=".6" fill="#000"/>
<circle cx="334.9" cy="36.1" r="3.5" fill="#fff" stroke="#000" stroke-width=".35"/>
<path d="M324.2 38.5l-15.7 29.7" fill="none" stroke="#000" stroke-width=".3"/>
<circle cx="308.5" cy="68.2" r=".6" fill="#000"/>
<circle cx="325.8" cy="35.4" r="3.5" fill="#fff" stroke="#000" stroke-width=".35"/>
<path d="M309.2 37.7l-8.6 27.7" fill="none" stroke="#000" stroke-width=".3"/>
<circle cx="300.6" cy="65.4" r=".6" fill="#000"/>
<circle cx="310.3" cy="34.4" r="3.5" fill="#fff" stroke="#000" stroke-width=".35"/>
<path d="M301.6 37.5l-8.1 51.2" fill="none" stroke="#000" stroke-width=".3"/>
<circle cx="293.5" cy="88.7" r=".6" fill="#000"/>
<circle cx="302.1" cy="34" r="3.5" fill="#fff" stroke="#000" stroke-width=".35"/>
<path d="M294.2 37.4l.8 25.3" fill="none" stroke="#000" stroke-width=".3"/>
<circle cx="295" cy="62.7" r=".6" fill="#000"/>
<circle cx="294.1" cy="33.9" r="3.5" fill="#fff" stroke="#000" stroke-width=".35"/>
<path d="M231 55.5l55.3 34.7" fill="none" stroke="#000" stroke-width=".3"/>
<circle cx="286.3" cy="90.2" r=".6" fill="#000"/>
<circle cx="228" cy="53.6" r="3.5" fill="#fff" stroke="#000" stroke-width=".35"/>
<path d="M290 179h120.1v84h-120.1z" fill="#fff" stroke="#000" stroke-width=".5"/>
<g fill="none" stroke="#000" stroke-width=".3">
<path d="M302 179v84M362 179v84M374 179v84M290 185h120.1M290 191h120.1M290 197h120.1M290 203h120.1M290 209h120.1M290 215h120.1M290 221h120.1M290 227h120.1M290 233h120.1"/>
<path d="M290 239h120.1M290 245h120.1M290 251h120.1M290 257h120.1"/>
</g>
<path d="M10 263h400.1v24h-400.1z" fill="none" stroke="#000" stroke-width=".5"/>
<path d="M210 263v24" fill="none" stroke="#000" stroke-width=".35"/>
<text font-size="6" x="14" y="274.2">Router lift · Lift assembly</text>
<text font-size="4" x="214" y="273.4">Scale 1:5</text>
<g font-size="3.5">
<text x="292.2" y="35.2">13</text>
<text x="301.2" y="35.3">3</text>
<text x="308.3" y="35.6">10</text>
<text x="324.9" y="36.6">9</text>
<text x="332.9" y="37.3">11</text>
<text x="227" y="54.9">4</text>
<text x="225.7" y="115.4">2</text>
<text x="226.9" y="134.1">5</text>
<text x="240.3" y="153">12</text>
<text x="259.8" y="154.5">8</text>
<text x="272.6" y="155.3">7</text>
<text x="282.9" y="155.8">1</text>
<text x="294" y="155.9">6</text>
<text x="14" y="282.3">Views: front, top, right, iso · third angle · hidden lines omitted · mm · A3</text>
<text x="214" y="282.3">rev C · offkilter</text>
</g>
<g font-size="3">
<text x="73.6" y="107.6" transform="rotate(-90 73.6 107.6)">380</text>
<text x="292" y="183.1">ITEM</text>
<text x="304" y="183.1">PART</text>
<text x="364" y="183.1">QTY</text>
<text x="376" y="183.1">MATERIAL</text>
<text x="73.6" y="189.3" transform="rotate(-90 73.6 189.3)">371</text>
<text x="292" y="189.1">1</text>
<text x="304" y="189.1">Baseplate</text>
<text x="364" y="189.1">1</text>
<text x="292" y="195.1">2</text>
<text x="304" y="195.1">Side rail</text>
<text x="364" y="195.1">2</text>
<text x="292" y="201.1">3</text>
<text x="304" y="201.1">Top</text>
<text x="364" y="201.1">1</text>
<text x="292" y="207.1">4</text>
<text x="304" y="207.1">Ring 40</text>
<text x="364" y="207.1">1</text>
<text x="292" y="213.1">5</text>
<text x="304" y="213.1">Shaft</text>
<text x="364" y="213.1">2</text>
<text x="292" y="219.1">6</text>
<text x="304" y="219.1">Leadscrew assembly</text>
<text x="364" y="219.1">1</text>
<text x="292" y="225.1">7</text>
<text x="304" y="225.1">Carriage assembly</text>
<text x="364" y="225.1">1</text>
<text x="113.2" y="228.2">400</text>
<text x="292" y="231.1">8</text>
<text x="304" y="231.1">Router</text>
<text x="364" y="231.1">1</text>
<text x="292" y="237.1">9</text>
<text x="304" y="237.1">Pivot shaft</text>
<text x="364" y="237.1">1</text>
<text x="292" y="243.1">10</text>
<text x="304" y="243.1">Arm assembly</text>
<text x="364" y="243.1">1</text>
<text x="292" y="249.1">11</text>
<text x="304" y="249.1">Leveling bolt</text>
<text x="364" y="249.1">1</text>
<text x="292" y="255.1">12</text>
<text x="304" y="255.1">SK20</text>
<text x="364" y="255.1">6</text>
<text x="292" y="261.1">13</text>
<text x="304" y="261.1">Collar 20</text>
<text x="364" y="261.1">2</text>
</g>
</svg>
